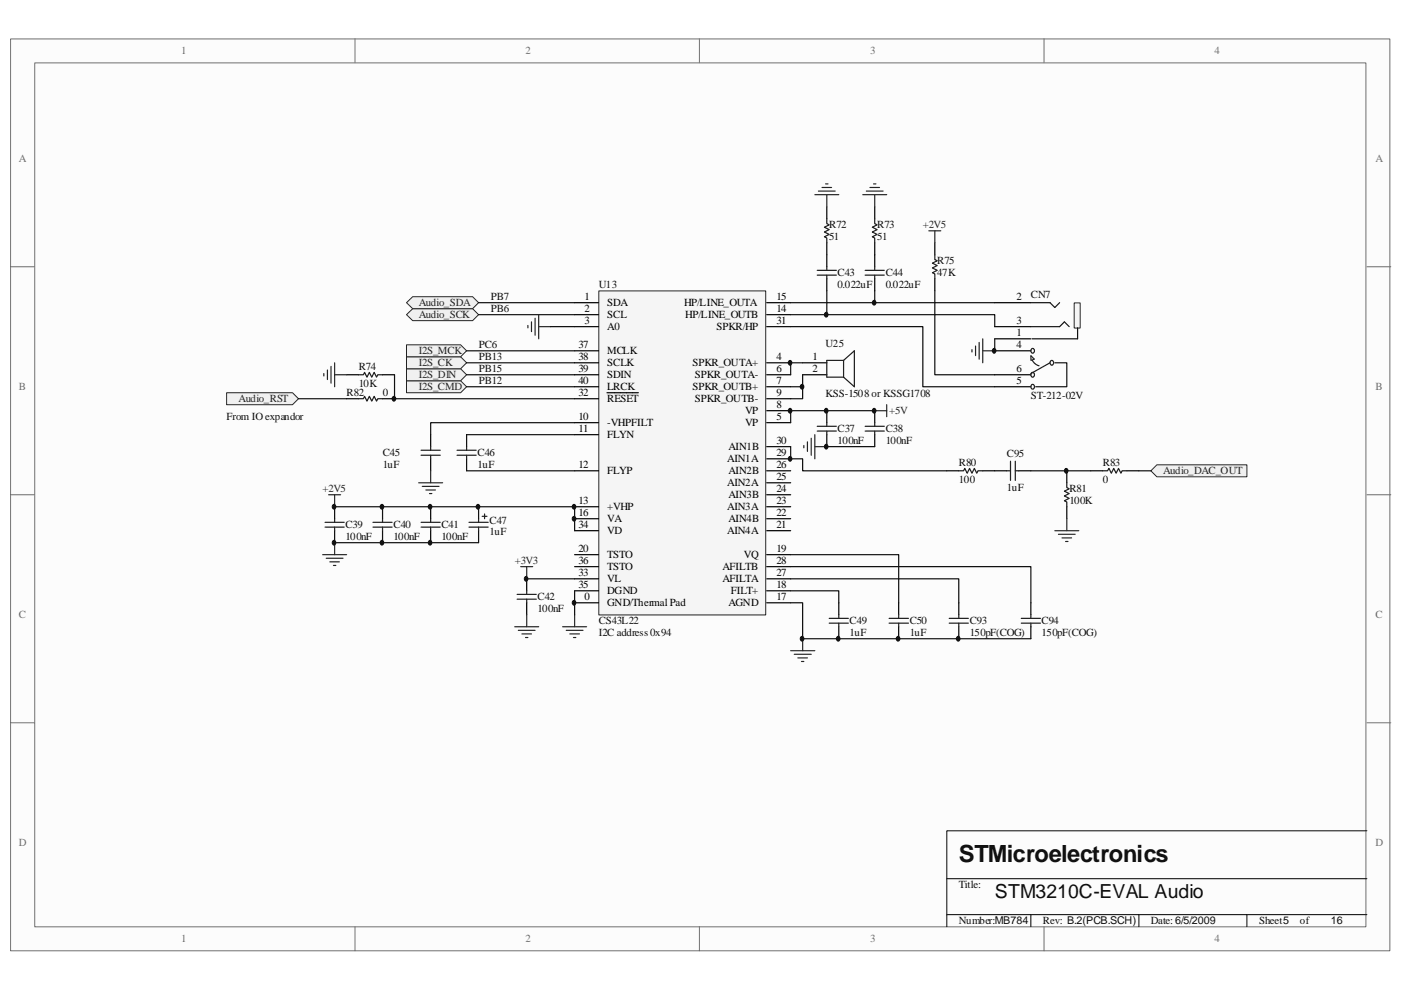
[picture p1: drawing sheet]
<svg xmlns="http://www.w3.org/2000/svg" width="297mm" height="210mm" viewBox="0 0 297 210" stroke-linecap="round" stroke-linejoin="round" font-family="sans-serif">
<path d="M2.3 8.3h292.4v193.3h-292.4z" fill="#fcfcfc"/>
<path d="M2.2 8.3h292.5v193.3h-292.5z" fill="none" stroke="#6e6e6e" stroke-width=".21"/>
<path d="M7.4 13.4h282.2v183.1h-282.2z" fill="#fcfcfc"/>
<g fill="none" stroke="#6e6e6e" stroke-width=".21">
<path d="M7.4 13.3h282.2v183.2h-282.2zM75.3 8.2v5.1M148.3 8.2v5.1M221.4 8.2v5.1M2.2 56.6h5.1M289.8 56.6h5.1M2.2 104.9h5.1M289.8 104.9h5.1M2.2 153.2h5.1M289.8 153.2h5.1M75.3 196.5v5.1M148.3 196.5v5.1"/>
<path d="M221.4 196.5v5.1"/>
</g>
<path d="M289.8 176.1h-89.1v20.4M200.7 186.3h89.1M200.7 193.9h89.1M218.6 193.9v2.6M241.5 193.9v2.6M264.4 193.9v2.6" fill="none" stroke="#000" stroke-width=".21"/>
<path d="M86.2 80.7h11.5l1.2 1.3-1.2 1.3h-11.5z" fill-rule="evenodd" fill="#f0f0f0"/>
<path d="M86.2 80.7h11.5l1.2 1.3-1.2 1.3h-11.5z" fill="none" stroke="#262626" stroke-width=".21"/>
<path d="M86.2 78.2h11.5l1.2 1.3-1.2 1.2h-11.5z" fill-rule="evenodd" fill="#f0f0f0"/>
<path d="M86.2 78.2h11.5l1.2 1.3-1.2 1.2h-11.5z" fill="none" stroke="#262626" stroke-width=".21"/>
<path d="M86.2 75.6h11.5l1.2 1.3-1.2 1.3h-11.5z" fill-rule="evenodd" fill="#f0f0f0"/>
<path d="M86.2 75.6h11.5l1.2 1.3-1.2 1.3h-11.5z" fill="none" stroke="#262626" stroke-width=".21"/>
<path d="M73.5 79.5h2.5M81.1 79.5h2.5" fill="none" stroke="#000" stroke-width=".25"/>
<path d="M76 79.5h1l.3-.5 .5 1 .5-1 .5 1 .5-1 .5 1 .3-.5h1" fill="none" stroke="#1c1c1c" stroke-width=".25"/>
<path d="M68.4 117.6h5.1M69.2 118.4h3.5M69.9 119.1h2.1M70.7 119.9h.5M70.9 115.1v2.5" fill="none" stroke="#262626" stroke-width=".25"/>
<path d="M86.2 66.7l1.3-1.3h12.7l1.3 1.3-1.3 1.3h-12.7z" fill-rule="evenodd" fill="#f0f0f0"/>
<path d="M86.2 66.7l1.3-1.3h12.7l1.3 1.3-1.3 1.3h-12.7z" fill="none" stroke="#262626" stroke-width=".21"/>
<path d="M86.2 64.2l1.3-1.3h12.7l1.3 1.3-1.3 1.2h-12.7z" fill-rule="evenodd" fill="#f0f0f0"/>
<path d="M86.2 64.2l1.3-1.3h12.7l1.3 1.3-1.3 1.2h-12.7z" fill="none" stroke="#262626" stroke-width=".21"/>
<path d="M175.3 43.9v2.5M175.3 51.5v2.5M170.2 76.9h5.1M170.2 79.5h5.1M73.5 84.5h2.5M81.1 84.5h2.5" fill="none" stroke="#000" stroke-width=".25"/>
<path d="M175.3 46.4v1l.5 .3-1 .5 1 .5-1 .5 1 .5-1 .5 .5 .3v1M178.9 76.4l2.2-2v7.6l-2.2-2M178.9 76.4v3.6M178.9 76.4h-3.6v3.6h3.6M76 84.5h1l.3-.5 .5 1 .5-1 .5 1 .5-1 .5 1 .3-.5h1" fill="none" stroke="#1c1c1c" stroke-width=".25"/>
<path d="M174.3 39.8h2M175 39h.6M172.8 41.3h5M173.5 40.5h3.6M175.3 41.3v2.6M206.1 74.1v.5M206.8 73.4v2M207.6 72.6v3.6M208.4 71.8v5.1M208.4 74.4h2.5" fill="none" stroke="#262626" stroke-width=".25"/>
<path d="M48 83.3h14l1.3 1.2-1.3 1.3h-14z" fill-rule="evenodd" fill="#f0f0f0"/>
<path d="M48 83.3h14l1.3 1.2-1.3 1.3h-14z" fill="none" stroke="#262626" stroke-width=".21"/>
<path d="M63.3 84.5h10.2" fill="none" stroke="#0e0e0e" stroke-width=".25"/>
<path d="M86.2 73.1h11.5l1.2 1.3-1.2 1.2h-11.5z" fill-rule="evenodd" fill="#f0f0f0"/>
<path d="M86.2 73.1h11.5l1.2 1.3-1.2 1.2h-11.5z" fill="none" stroke="#262626" stroke-width=".21"/>
<path d="M68.7 79.2v.5M69.4 78.4v2.1M70.2 77.7v3.5M70.9 76.9v5.1M70.9 79.5h2.6M185.5 87.1h2.5M188 85.8v2.5" fill="none" stroke="#262626" stroke-width=".25"/>
<path d="M98.9 76.9h22.9M98.9 79.5h22.9M98.9 74.4h22.9M101.5 66.7h20.3M101.5 64.2h20.3M98.9 82h22.9" fill="none" stroke="#0e0e0e" stroke-width=".25"/>
<path d="M98.9 92.2v2.5M98.9 97.3v2.5M91.3 107.4v2.6M91.3 112.5v2.6M101.5 107.4v2.6M101.5 112.5v2.6" fill="none" stroke="#000" stroke-width=".25"/>
<g fill="none" stroke="#1c1c1c" stroke-width=".25">
<path d="M96.9 95.5h4.1M96.9 96.5h4.1M98.9 94.7v.8M98.9 96.5v.8M89.3 110.7h4M89.3 111.8h4M91.3 110v.7M91.3 111.8v.7M99.4 110.7h4.1M99.4 111.8h4.1M101.5 110v.7M101.5 111.8v.7"/>
<path d="M102.2 109.5h1M102.7 109v1"/>
</g>
<path d="M127 61.7h35.3v68.7h-35.3z" fill="#f5f5f5"/>
<path d="M127 61.7h35.3v68.7h-35.3z" fill="none" stroke="#262626" stroke-width=".21"/>
<g fill="none" stroke="#000" stroke-width=".25">
<path d="M175.3 54v2.6M175.3 59.1v2.5M185.5 43.9v2.5M185.5 51.5v5.1M185.5 59.1v2.5M198.2 51.5v2.5M198.2 59.1v2.5M121.8 64.2h5.1M121.8 66.7h5.1M121.8 69.3h5.1M121.8 76.9h5.1M121.8 79.5h5.1"/>
<path d="M121.8 74.4h5.1M162.6 64.2h5M162.6 66.7h5M162.6 69.3h5M162.6 76.9h5M162.6 79.5h5M210.9 64.2h7.7M210.9 69.3h7.7M210.9 71.8h7.7M91.3 92.2v2.5M91.3 97.3v2.5M121.8 89.6h5.1"/>
<path d="M121.8 82h5.1M121.8 84.5h5.1M121.8 92.2h5.1M121.8 99.8h5.1M128.7 83.3h6.6M162.6 89.6h5M162.6 82h5M162.6 87.1h5M162.6 84.5h5M162.6 99.8h5M162.6 97.3h5M162.6 94.7h5"/>
<path d="M175.3 87.1v2.5M175.3 92.2v2.5M185.5 87.1v2.5M185.5 92.2v2.5M70.9 107.4v2.6M70.9 112.5v2.6M81.1 107.4v2.6M81.1 112.5v2.6M121.8 107.4h5.1M121.8 110h5.1M121.8 117.6h5.1M121.8 112.5h5.1"/>
<path d="M162.6 107.4h5M162.6 110h5M162.6 117.6h5M162.6 112.5h5M162.6 104.9h5M162.6 102.4h5M111.7 122.7v2.6M111.7 127.8v2.5M121.8 127.8h5.1M121.8 125.3h5.1M121.8 122.7h5.1M121.8 120.1h5.1"/>
<path d="M162.6 127.8h5M162.6 125.3h5M162.6 122.7h5M162.6 120.1h5M177.8 127.8v2.5M177.8 132.9v2.5M190.5 127.8v2.5M190.5 132.9v2.5M203.3 127.8v2.5M203.3 132.9v2.5M218.6 127.8v2.5M218.6 132.9v2.5"/>
</g>
<g fill="none" stroke="#0e0e0e" stroke-width=".25">
<path d="M83.6 79.5v5h38.2M116.8 69.3h5M167.6 66.7h43.3v2.6M167.6 69.3h28.1v12.7h15.2M167.6 64.2h43.3M175.3 61.6v5.1M185.5 61.6v2.6M198.2 61.6v17.9h12.7M98.9 92.2h22.9M98.9 99.8h22.9M121.8 89.6h-30.5v2.6M175.3 94.7h10.2"/>
<path d="M185.5 87.1h-17.9v2.5M70.9 107.4h50.9v5.1M70.9 115.1h30.6M167.6 117.6h22.9v10.2M111.7 122.7h10.1M121.8 125.3v5M167.6 125.3h10.2v2.5M167.6 122.7h35.7v5.1M167.6 120.1h51v7.7M167.6 127.8h2.6v7.6h48.4"/>
</g>
<g fill="none" stroke="#1c1c1c" stroke-width=".25">
<path d="M173.3 58.3h4M173.3 57.3h4M175.3 56.6v.7M175.3 58.3v.8M183.4 58.3h4.1M183.4 57.3h4.1M185.5 46.4v1l.5 .3-1 .5 1 .5-1 .5 1 .5-1 .5 .5 .3v1M185.5 56.6v.7M185.5 58.3v.8M198.2 54v1l.5 .3-1 .5 1 .5-1 .5 1 .5-1 .5 .5 .3v1M89.3 96.5h4M89.3 95.5h4"/>
<path d="M91.3 94.7v.8M91.3 96.5v.8M173.3 91.4h4M173.3 90.4h4M175.3 89.6v.8M175.3 91.4v.8M183.4 91.4h4.1M183.4 90.4h4.1M185.5 89.6v.8M185.5 91.4v.8M68.9 110.7h4.1M68.9 111.8h4.1"/>
<path d="M70.9 110v.7M70.9 111.8v.7M79.1 110.7h4M79.1 111.8h4M81.1 110v.7M81.1 111.8v.7M109.6 126h4.1M109.6 127h4.1M111.7 125.3v.7M111.7 127v.8M175.8 131.1h4.1M175.8 132.1h4.1"/>
<path d="M177.8 130.3v.8M177.8 132.1v.8M188.5 131.1h4.1M188.5 132.1h4.1M190.5 130.3v.8M190.5 132.1v.8M201.2 131.1h4.1M201.2 132.1h4.1M203.3 130.3v.8M203.3 132.1v.8M216.5 131.1h4.1M216.5 132.1h4.1"/>
<path d="M218.6 130.3v.8M218.6 132.1v.8"/>
</g>
<g fill="none" stroke="#262626" stroke-width=".25">
<path d="M184.4 39.8h2.1M185.2 39h.5M182.9 41.3h5.1M183.7 40.5h3.5M185.5 41.3v2.6M196.9 48.9h2.6M198.2 48.9v2.6M111.9 69v.5M112.7 68.2v2.1M113.4 67.5v3.6M114.2 66.7v5.1M114.2 69.3h2.6"/>
<path d="M91.3 99.8v2.6M170.4 94.4v.6M171.2 93.7v2M172 92.9v3.6M172.8 92.2v5.1M172.8 94.7h2.5M69.7 104.9h2.5M70.9 104.9v2.5M88.8 102.4h5M89.5 103.1h3.6M90.3 103.9h2M91.1 104.6h.5"/>
<path d="M109.1 132.9h5.1M109.9 133.6h3.5M110.4 120.1h2.5M110.7 134.4h2M111.4 135.2h.5M111.7 120.1v2.6M111.7 130.3v2.6M119.3 132.9h5.1M120.1 133.6h3.5M120.8 134.4h2M121.6 135.2h.5M121.8 130.3v2.6"/>
<path d="M167.6 138h5.2M168.4 138.7h3.6M169.2 139.5h2M170.2 135.4v2.6M169.9 140.3h.5"/>
</g>
<path d="M218.6 69.3h6.1l1-1.1 1 1.1" fill="none" stroke="#141414" stroke-width=".25"/>
<path d="M227.8 64.3h1.2v5.3h-1.2z" fill="#f5f5f5"/>
<path d="M227.7 64.2h1.3v5.4h-1.3z" fill="none" stroke="#262626" stroke-width=".21"/>
<path d="M218.6 64.2h4l1 1 1.1-1M223.6 76.9h2.6v5.1h-6.6M228.5 69.5v2.3h-9.7" fill="none" stroke="#141414" stroke-width=".25"/>
<path d="M210.9 74.4h7.7M210.9 79.5h7.7M210.9 82h7.7" fill="none" stroke="#000" stroke-width=".25"/>
<path d="M218.8 79a.46 .46 0 0 1 .5 .5 .46 .46 0 0 1-.5 .4 .61 .61 0 0 1 0-.9zM218.8 73.9a.45 .45 0 0 1 .5 .5 .45 .45 0 0 1-.5 .4 .6 .6 0 0 1 0-.9zM218.9 76.4l.7 .8 .7 .4M222.6 76.9l-4 2.3M222.8 76.5a.45 .45 0 0 1 .6 .4 .45 .45 0 0 1-.6 .5 .6 .6 0 0 1 0-.9zM218.8 81.6a.46 .46 0 0 1 .5 .4 .46 .46 0 0 1-.5 .4 .61 .61 0 0 1 0-.8z" fill="none" stroke="#1c1c1c" stroke-width=".25"/>
<path d="M218.6 75.4l.7 .8-.7 .2z" fill="#c0c0c0"/>
<path d="M218.6 75.4l.7 .8-.7 .2z" fill="none" stroke="#1c1c1c" stroke-width=".21"/>
<path d="M210.9 71.8v2.6" fill="none" stroke="#0e0e0e" stroke-width=".25"/>
<path d="M244 99.8l1.3-1.2h19.1v2.5h-19.1z" fill-rule="evenodd" fill="#f0f0f0"/>
<path d="M244 99.8l1.3-1.2h19.1v2.5h-19.1z" fill="none" stroke="#262626" stroke-width=".21"/>
<path d="M200.7 99.8h2.6M208.4 99.8h5M216 99.8h2.6M226.2 99.8v2.6M231.3 99.8h2.5M238.9 99.8h2.6M226.2 107.4v2.6" fill="none" stroke="#000" stroke-width=".25"/>
<path d="M203.3 99.8h1l.3-.5 .5 1 .5-1 .5 1 .5-1 .5 1 .2-.5h1.1M213.4 99.8h.8M214.2 97.8v4.1M215.3 97.8v4.1M215.3 99.8h.7M233.8 99.8h1l.3-.5 .5 1 .5-1 .5 1 .5-1 .6 1 .2-.5h1M226.2 102.4v1l.5 .2-1 .5 1 .5-1 .6 1 .5-1 .5 .5 .2v1" fill="none" stroke="#1c1c1c" stroke-width=".25"/>
<path d="M223.6 112.5h5.1M224.4 113.3h3.6M225.2 114h2M225.9 114.8h.5M226.2 110v2.5" fill="none" stroke="#262626" stroke-width=".25"/>
<path d="M170.2 76.9h-2.6v2.6M170.2 79.5v2.5h-2.6M167.6 94.7v2.6h2.6v2.5h30.5M170.2 82v2.5h-2.6M218.6 99.8h12.7M241.5 99.8h2.5" fill="none" stroke="#0e0e0e" stroke-width=".25"/>
<path d="M70.6 114.6a.45 .45 0 0 1 .6 .5 .45 .45 0 0 1-.6 .4 .6 .6 0 0 1 0-.9z" fill-rule="evenodd" fill="#0e0e0e"/>
<path d="M70.6 114.6a.45 .45 0 0 1 .6 .5 .45 .45 0 0 1-.6 .4 .6 .6 0 0 1 0-.9z" fill="none" stroke="#0e0e0e" stroke-width=".21"/>
<path d="M70.6 107a.46 .46 0 0 1 .6 .4 .46 .46 0 0 1-.6 .5 .61 .61 0 0 1 0-.9z" fill-rule="evenodd" fill="#0e0e0e"/>
<path d="M70.6 107a.46 .46 0 0 1 .6 .4 .46 .46 0 0 1-.6 .5 .61 .61 0 0 1 0-.9z" fill="none" stroke="#0e0e0e" stroke-width=".21"/>
<path d="M80.8 114.6a.45 .45 0 0 1 .6 .5 .45 .45 0 0 1-.6 .4 .6 .6 0 0 1 0-.9z" fill-rule="evenodd" fill="#0e0e0e"/>
<path d="M80.8 114.6a.45 .45 0 0 1 .6 .5 .45 .45 0 0 1-.6 .4 .6 .6 0 0 1 0-.9z" fill="none" stroke="#0e0e0e" stroke-width=".21"/>
<path d="M80.8 107a.46 .46 0 0 1 .6 .4 .46 .46 0 0 1-.6 .5 .61 .61 0 0 1 0-.9z" fill-rule="evenodd" fill="#0e0e0e"/>
<path d="M80.8 107a.46 .46 0 0 1 .6 .4 .46 .46 0 0 1-.6 .5 .61 .61 0 0 1 0-.9z" fill="none" stroke="#0e0e0e" stroke-width=".21"/>
<path d="M83.3 84.1a.46 .46 0 0 1 .6 .4 .46 .46 0 0 1-.6 .5 .61 .61 0 0 1 0-.9z" fill-rule="evenodd" fill="#0e0e0e"/>
<path d="M83.3 84.1a.46 .46 0 0 1 .6 .4 .46 .46 0 0 1-.6 .5 .61 .61 0 0 1 0-.9z" fill="none" stroke="#0e0e0e" stroke-width=".21"/>
<path d="M91 114.6a.45 .45 0 0 1 .6 .5 .45 .45 0 0 1-.6 .4 .6 .6 0 0 1 0-.9z" fill-rule="evenodd" fill="#0e0e0e"/>
<path d="M91 114.6a.45 .45 0 0 1 .6 .5 .45 .45 0 0 1-.6 .4 .6 .6 0 0 1 0-.9z" fill="none" stroke="#0e0e0e" stroke-width=".21"/>
<path d="M91 107a.46 .46 0 0 1 .6 .4 .46 .46 0 0 1-.6 .5 .61 .61 0 0 1 0-.9z" fill-rule="evenodd" fill="#0e0e0e"/>
<path d="M91 107a.46 .46 0 0 1 .6 .4 .46 .46 0 0 1-.6 .5 .61 .61 0 0 1 0-.9z" fill="none" stroke="#0e0e0e" stroke-width=".21"/>
<path d="M101.1 107a.46 .46 0 0 1 .6 .4 .46 .46 0 0 1-.6 .5 .61 .61 0 0 1 0-.9z" fill-rule="evenodd" fill="#0e0e0e"/>
<path d="M101.1 107a.46 .46 0 0 1 .6 .4 .46 .46 0 0 1-.6 .5 .61 .61 0 0 1 0-.9z" fill="none" stroke="#0e0e0e" stroke-width=".21"/>
<path d="M111.4 122.3a.45 .45 0 0 1 .5 .4 .45 .45 0 0 1-.5 .5 .6 .6 0 0 1 0-.9z" fill-rule="evenodd" fill="#0e0e0e"/>
<path d="M111.4 122.3a.45 .45 0 0 1 .5 .4 .45 .45 0 0 1-.5 .5 .6 .6 0 0 1 0-.9z" fill="none" stroke="#0e0e0e" stroke-width=".21"/>
<path d="M121.5 127.4a.45 .45 0 0 1 .6 .4 .45 .45 0 0 1-.6 .4 .6 .6 0 0 1 0-.8z" fill-rule="evenodd" fill="#0e0e0e"/>
<path d="M121.5 127.4a.45 .45 0 0 1 .6 .4 .45 .45 0 0 1-.6 .4 .6 .6 0 0 1 0-.8z" fill="none" stroke="#0e0e0e" stroke-width=".21"/>
<path d="M121.5 109.5a.46 .46 0 0 1 .6 .5 .46 .46 0 0 1-.6 .4 .61 .61 0 0 1 0-.9z" fill-rule="evenodd" fill="#0e0e0e"/>
<path d="M121.5 109.5a.46 .46 0 0 1 .6 .5 .46 .46 0 0 1-.6 .4 .61 .61 0 0 1 0-.9z" fill="none" stroke="#0e0e0e" stroke-width=".21"/>
<path d="M121.5 107a.46 .46 0 0 1 .6 .4 .46 .46 0 0 1-.6 .5 .61 .61 0 0 1 0-.9z" fill-rule="evenodd" fill="#0e0e0e"/>
<path d="M121.5 107a.46 .46 0 0 1 .6 .4 .46 .46 0 0 1-.6 .5 .61 .61 0 0 1 0-.9z" fill="none" stroke="#0e0e0e" stroke-width=".21"/>
<path d="M167.3 96.8a.45 .45 0 0 1 .6 .5 .45 .45 0 0 1-.6 .4 .6 .6 0 0 1 0-.9z" fill-rule="evenodd" fill="#0e0e0e"/>
<path d="M167.3 96.8a.45 .45 0 0 1 .6 .5 .45 .45 0 0 1-.6 .4 .6 .6 0 0 1 0-.9z" fill="none" stroke="#0e0e0e" stroke-width=".21"/>
<path d="M167.3 86.6a.45 .45 0 0 1 .6 .5 .45 .45 0 0 1-.6 .4 .6 .6 0 0 1 0-.9z" fill-rule="evenodd" fill="#0e0e0e"/>
<path d="M167.3 86.6a.45 .45 0 0 1 .6 .5 .45 .45 0 0 1-.6 .4 .6 .6 0 0 1 0-.9z" fill="none" stroke="#0e0e0e" stroke-width=".21"/>
<path d="M167.3 76.5a.45 .45 0 0 1 .6 .4 .45 .45 0 0 1-.6 .5 .6 .6 0 0 1 0-.9z" fill-rule="evenodd" fill="#0e0e0e"/>
<path d="M167.3 76.5a.45 .45 0 0 1 .6 .4 .45 .45 0 0 1-.6 .5 .6 .6 0 0 1 0-.9z" fill="none" stroke="#0e0e0e" stroke-width=".21"/>
<path d="M169.9 135a.46 .46 0 0 1 .5 .4 .46 .46 0 0 1-.5 .5 .61 .61 0 0 1 0-.9z" fill-rule="evenodd" fill="#0e0e0e"/>
<path d="M169.9 135a.46 .46 0 0 1 .5 .4 .46 .46 0 0 1-.5 .5 .61 .61 0 0 1 0-.9z" fill="none" stroke="#0e0e0e" stroke-width=".21"/>
<path d="M169.9 81.6a.46 .46 0 0 1 .5 .4 .46 .46 0 0 1-.5 .4 .61 .61 0 0 1 0-.8z" fill-rule="evenodd" fill="#0e0e0e"/>
<path d="M169.9 81.6a.46 .46 0 0 1 .5 .4 .46 .46 0 0 1-.5 .4 .61 .61 0 0 1 0-.8z" fill="none" stroke="#0e0e0e" stroke-width=".21"/>
<path d="M175 94.3a.45 .45 0 0 1 .6 .4 .45 .45 0 0 1-.6 .4 .6 .6 0 0 1 0-.8z" fill-rule="evenodd" fill="#0e0e0e"/>
<path d="M175 94.3a.45 .45 0 0 1 .6 .4 .45 .45 0 0 1-.6 .4 .6 .6 0 0 1 0-.8z" fill="none" stroke="#0e0e0e" stroke-width=".21"/>
<path d="M175 86.6a.45 .45 0 0 1 .6 .5 .45 .45 0 0 1-.6 .4 .6 .6 0 0 1 0-.9z" fill-rule="evenodd" fill="#0e0e0e"/>
<path d="M175 86.6a.45 .45 0 0 1 .6 .5 .45 .45 0 0 1-.6 .4 .6 .6 0 0 1 0-.9z" fill="none" stroke="#0e0e0e" stroke-width=".21"/>
<path d="M175 66.3a.45 .45 0 0 1 .6 .4 .45 .45 0 0 1-.6 .5 .6 .6 0 0 1 0-.9z" fill-rule="evenodd" fill="#0e0e0e"/>
<path d="M175 66.3a.45 .45 0 0 1 .6 .4 .45 .45 0 0 1-.6 .5 .6 .6 0 0 1 0-.9z" fill="none" stroke="#0e0e0e" stroke-width=".21"/>
<path d="M177.5 135a.46 .46 0 0 1 .6 .4 .46 .46 0 0 1-.6 .5 .61 .61 0 0 1 0-.9z" fill-rule="evenodd" fill="#0e0e0e"/>
<path d="M177.5 135a.46 .46 0 0 1 .6 .4 .46 .46 0 0 1-.6 .5 .61 .61 0 0 1 0-.9z" fill="none" stroke="#0e0e0e" stroke-width=".21"/>
<path d="M185.1 86.6a.45 .45 0 0 1 .6 .5 .45 .45 0 0 1-.6 .4 .6 .6 0 0 1 0-.9z" fill-rule="evenodd" fill="#0e0e0e"/>
<path d="M185.1 86.6a.45 .45 0 0 1 .6 .5 .45 .45 0 0 1-.6 .4 .6 .6 0 0 1 0-.9z" fill="none" stroke="#0e0e0e" stroke-width=".21"/>
<path d="M185.1 63.7a.45 .45 0 0 1 .6 .5 .45 .45 0 0 1-.6 .4 .6 .6 0 0 1 0-.9z" fill-rule="evenodd" fill="#0e0e0e"/>
<path d="M185.1 63.7a.45 .45 0 0 1 .6 .5 .45 .45 0 0 1-.6 .4 .6 .6 0 0 1 0-.9z" fill="none" stroke="#0e0e0e" stroke-width=".21"/>
<path d="M190.2 135a.46 .46 0 0 1 .6 .4 .46 .46 0 0 1-.6 .5 .61 .61 0 0 1 0-.9z" fill-rule="evenodd" fill="#0e0e0e"/>
<path d="M190.2 135a.46 .46 0 0 1 .6 .4 .46 .46 0 0 1-.6 .5 .61 .61 0 0 1 0-.9z" fill="none" stroke="#0e0e0e" stroke-width=".21"/>
<path d="M203 135a.46 .46 0 0 1 .5 .4 .46 .46 0 0 1-.5 .5 .61 .61 0 0 1 0-.9z" fill-rule="evenodd" fill="#0e0e0e"/>
<path d="M203 135a.46 .46 0 0 1 .5 .4 .46 .46 0 0 1-.5 .5 .61 .61 0 0 1 0-.9z" fill="none" stroke="#0e0e0e" stroke-width=".21"/>
<path d="M210.6 73.9a.45 .45 0 0 1 .6 .5 .45 .45 0 0 1-.6 .4 .6 .6 0 0 1 0-.9z" fill-rule="evenodd" fill="#0e0e0e"/>
<path d="M210.6 73.9a.45 .45 0 0 1 .6 .5 .45 .45 0 0 1-.6 .4 .6 .6 0 0 1 0-.9z" fill="none" stroke="#0e0e0e" stroke-width=".21"/>
<path d="M225.9 99.4a.45 .45 0 0 1 .5 .4 .45 .45 0 0 1-.5 .5 .6 .6 0 0 1 0-.9z" fill-rule="evenodd" fill="#0e0e0e"/>
<path d="M225.9 99.4a.45 .45 0 0 1 .5 .4 .45 .45 0 0 1-.5 .5 .6 .6 0 0 1 0-.9z" fill="none" stroke="#0e0e0e" stroke-width=".21"/>
<text font-size="5" fill="#0e0e0e" x="203.3" y="182.7">STMicroelectronics</text>
<text font-size="4.1" fill="#0e0e0e" x="210.9" y="190.5">STM3210C-EVAL Audio</text>
<g font-size="2.3" fill="#706f64">
<text x="38.4" y="11.5">1</text>
<text x="111.4" y="11.5">2</text>
<text x="184.5" y="11.5">3</text>
<text x="257.5" y="11.5">4</text>
<text x="4" y="34.4">A</text>
<text x="291.6" y="34.4">A</text>
<text x="4" y="82.7">B</text>
<text x="291.6" y="82.7">B</text>
<text x="4" y="131.1">C</text>
<text x="291.6" y="131.1">C</text>
<text x="4" y="179.4">D</text>
<text x="291.6" y="179.4">D</text>
<text x="38.4" y="199.8">1</text>
<text x="111.4" y="199.8">2</text>
<text x="184.5" y="199.8">3</text>
<text x="257.5" y="199.8">4</text>
</g>
<g font-size="2.3" fill="#0e0e0e">
<text x="175.8" y="48.4">R72</text>
<text x="175.8" y="50.9">51</text>
<text x="186" y="48.4">R73</text>
<text x="186" y="50.9">51</text>
<text x="177.6" y="58.6">C43</text>
<text x="187.8" y="58.6">C44</text>
<text x="198.7" y="56">R75</text>
<text x="198.7" y="58.6">47K</text>
<text x="104.1" y="63.7">PB7</text>
<text x="127" y="61.1">U13</text>
<text x="177.6" y="61.1">0.022uF</text>
<text x="187.8" y="61.1">0.022uF</text>
<text x="218.6" y="63.2">CN7</text>
<text x="104.1" y="66.2">PB6</text>
<text x="101.5" y="73.8">PC6</text>
<text x="101.5" y="76.4">PB13</text>
<text x="175" y="73.6">U25</text>
<text x="73.5" y="84">R82</text>
<text x="76.1" y="78.4">R74</text>
<text x="76.1" y="82">10K</text>
<text x="81.1" y="84">0</text>
<text x="101.5" y="78.9">PB15</text>
<text x="101.5" y="81.4">PB12</text>
<text x="48" y="89.1">From IO expandor</text>
<text x="175" y="84.2">KSS-1508 or KSSG1708</text>
<text x="218.6" y="84.5">ST-212-02V</text>
<text x="177.6" y="91.7">C37</text>
<text x="177.6" y="94.2">100nF</text>
<text x="187.8" y="91.7">C38</text>
<text x="187.8" y="94.2">100nF</text>
<text x="81.1" y="96.7">C45</text>
<text x="81.1" y="99.3">1uF</text>
<text x="101.3" y="96.7">C46</text>
<text x="101.3" y="99.3">1uF</text>
<text x="203.3" y="98.8">R80</text>
<text x="213.5" y="97">C95</text>
<text x="233.8" y="98.8">R83</text>
<text x="203.3" y="102.3">100</text>
<text x="213.5" y="104.1">1uF</text>
<text x="226.7" y="104.4">R81</text>
<text x="226.7" y="106.9">100K</text>
<text x="233.8" y="102.3">0</text>
<text x="73.2" y="112">C39</text>
<text x="83.4" y="112">C40</text>
<text x="93.6" y="112">C41</text>
<text x="103.8" y="111">C47</text>
<text x="103.8" y="113.5">1uF</text>
<text x="73.2" y="114.6">100nF</text>
<text x="83.4" y="114.6">100nF</text>
<text x="93.6" y="114.6">100nF</text>
<text x="114" y="127.3">C42</text>
<text x="114" y="129.8">100nF</text>
<text x="127" y="134.9">I2C address 0x94</text>
<text x="127" y="132.3">CS43L22</text>
<text x="180.1" y="132.3">C49</text>
<text x="180.1" y="134.9">1uF</text>
<text x="192.9" y="132.3">C50</text>
<text x="192.9" y="134.9">1uF</text>
<text x="205.6" y="132.3">C93</text>
<text x="205.6" y="134.9">150pF(COG)</text>
<text x="220.8" y="132.3">C94</text>
<text x="220.8" y="134.9">150pF(COG)</text>
<text x="203.3" y="188.3">Title:</text>
<text x="203.3" y="196">Number:MB784</text>
<text x="221.1" y="196">Rev: B.2(PCB.SCH)</text>
<text x="244" y="196">Date:6/5/2009</text>
<text x="267" y="196">Sheet5</text>
<text x="275.6" y="196">of</text>
<text x="282.2" y="196">16</text>
</g>
<g font-size="2.3" fill="#262626">
<text x="195.7" y="48.4">+2V5</text>
<text x="88.8" y="64.9">Audio_SDA</text>
<text x="88.8" y="67.5">Audio_SCK</text>
<text x="88.8" y="77.6">I2S_CK</text>
<text x="88.8" y="75.1">I2S_MCK</text>
<text x="88.8" y="82.7">I2S_CMD</text>
<text x="88.8" y="80.2">I2S_DIN</text>
<text x="50.6" y="85.3">Audio_RST</text>
<text x="188.5" y="87.8">+5V</text>
<text x="246.6" y="100.5">Audio_DAC_OUT</text>
<text x="68.4" y="104.4">+2V5</text>
<text x="109.1" y="119.6">+3V3</text>
</g>
<g font-size="2.3">
<text x="123.9" y="63.7">1</text>
<text x="128.7" y="64.9">SDA</text>
<text x="145" y="64.9">HP/LINE_OUTA</text>
<text x="164.6" y="63.7">15</text>
<text x="215.5" y="63.7">2</text>
<text x="123.9" y="66.2">2</text>
<text x="123.9" y="68.7">3</text>
<text x="128.7" y="67.5">SCL</text>
<text x="128.7" y="70">A0</text>
<text x="145.3" y="67.5">HP/LINE_OUTB</text>
<text x="151.9" y="70">SPKR/HP</text>
<text x="164.6" y="66.2">14</text>
<text x="164.6" y="68.7">31</text>
<text x="215.5" y="71.3">1</text>
<text x="215.5" y="68.7">3</text>
<text x="122.6" y="73.8">37</text>
<text x="122.6" y="76.4">38</text>
<text x="128.7" y="75.1">MCLK</text>
<text x="128.7" y="77.6">SCLK</text>
<text x="146.8" y="77.6">SPKR_OUTA+</text>
<text x="164.6" y="76.4">4</text>
<text x="172.3" y="76.4">1</text>
<text x="215.5" y="73.8">4</text>
<text x="122.6" y="84">32</text>
<text x="122.6" y="78.9">39</text>
<text x="122.6" y="81.4">40</text>
<text x="128.7" y="80.2">SDIN</text>
<text x="128.7" y="82.7">LRCK</text>
<text x="146.8" y="82.7">SPKR_OUTB+</text>
<text x="147.3" y="80.2">SPKR_OUTA-</text>
<text x="164.6" y="78.9">6</text>
<text x="164.6" y="84">9</text>
<text x="164.6" y="81.4">7</text>
<text x="172.3" y="78.9">2</text>
<text x="215.5" y="81.4">5</text>
<text x="215.5" y="78.9">6</text>
<text x="122.6" y="89.1">10</text>
<text x="128.7" y="85.3">RESET</text>
<text x="147.3" y="85.3">SPKR_OUTB-</text>
<text x="158" y="87.8">VP</text>
<text x="164.6" y="89.1">5</text>
<text x="164.6" y="86.6">8</text>
<text x="122.6" y="91.7">11</text>
<text x="128.7" y="90.4">-VHPFILT</text>
<text x="128.7" y="92.9">FLYN</text>
<text x="154.4" y="95.5">AIN1B</text>
<text x="158" y="90.4">VP</text>
<text x="164.6" y="94.2">30</text>
<text x="122.6" y="99.3">12</text>
<text x="128.7" y="100.5">FLYP</text>
<text x="154.2" y="98">AIN1A</text>
<text x="154.4" y="100.5">AIN2B</text>
<text x="164.6" y="101.8">25</text>
<text x="164.6" y="99.3">26</text>
<text x="164.6" y="96.7">29</text>
<text x="122.6" y="106.9">13</text>
<text x="154.2" y="103.1">AIN2A</text>
<text x="154.4" y="105.6">AIN3B</text>
<text x="164.6" y="106.9">23</text>
<text x="164.6" y="104.4">24</text>
<text x="122.6" y="109.4">16</text>
<text x="122.6" y="112">34</text>
<text x="128.7" y="108.2">+VHP</text>
<text x="128.7" y="110.7">VA</text>
<text x="128.7" y="113.3">VD</text>
<text x="154.2" y="113.3">AIN4A</text>
<text x="154.2" y="108.2">AIN3A</text>
<text x="154.4" y="110.7">AIN4B</text>
<text x="164.6" y="112">21</text>
<text x="164.6" y="109.4">22</text>
<text x="122.6" y="117.1">20</text>
<text x="122.6" y="119.6">36</text>
<text x="128.7" y="118.4">TSTO</text>
<text x="157.7" y="118.4">VQ</text>
<text x="164.6" y="117.1">19</text>
<text x="164.6" y="119.6">28</text>
<text x="122.6" y="122.2">33</text>
<text x="122.6" y="124.7">35</text>
<text x="128.7" y="123.4">VL</text>
<text x="128.7" y="126">DGND</text>
<text x="128.7" y="120.9">TSTO</text>
<text x="153.2" y="123.4">AFILTA</text>
<text x="153.2" y="120.9">AFILTB</text>
<text x="154.9" y="126">FILT+</text>
<text x="164.6" y="122.2">27</text>
<text x="164.6" y="124.7">18</text>
<text x="123.9" y="127.3">0</text>
<text x="128.7" y="128.5">GND/Thermal Pad</text>
<text x="154.4" y="128.5">AGND</text>
<text x="164.6" y="127.3">17</text>
</g>
</svg>
